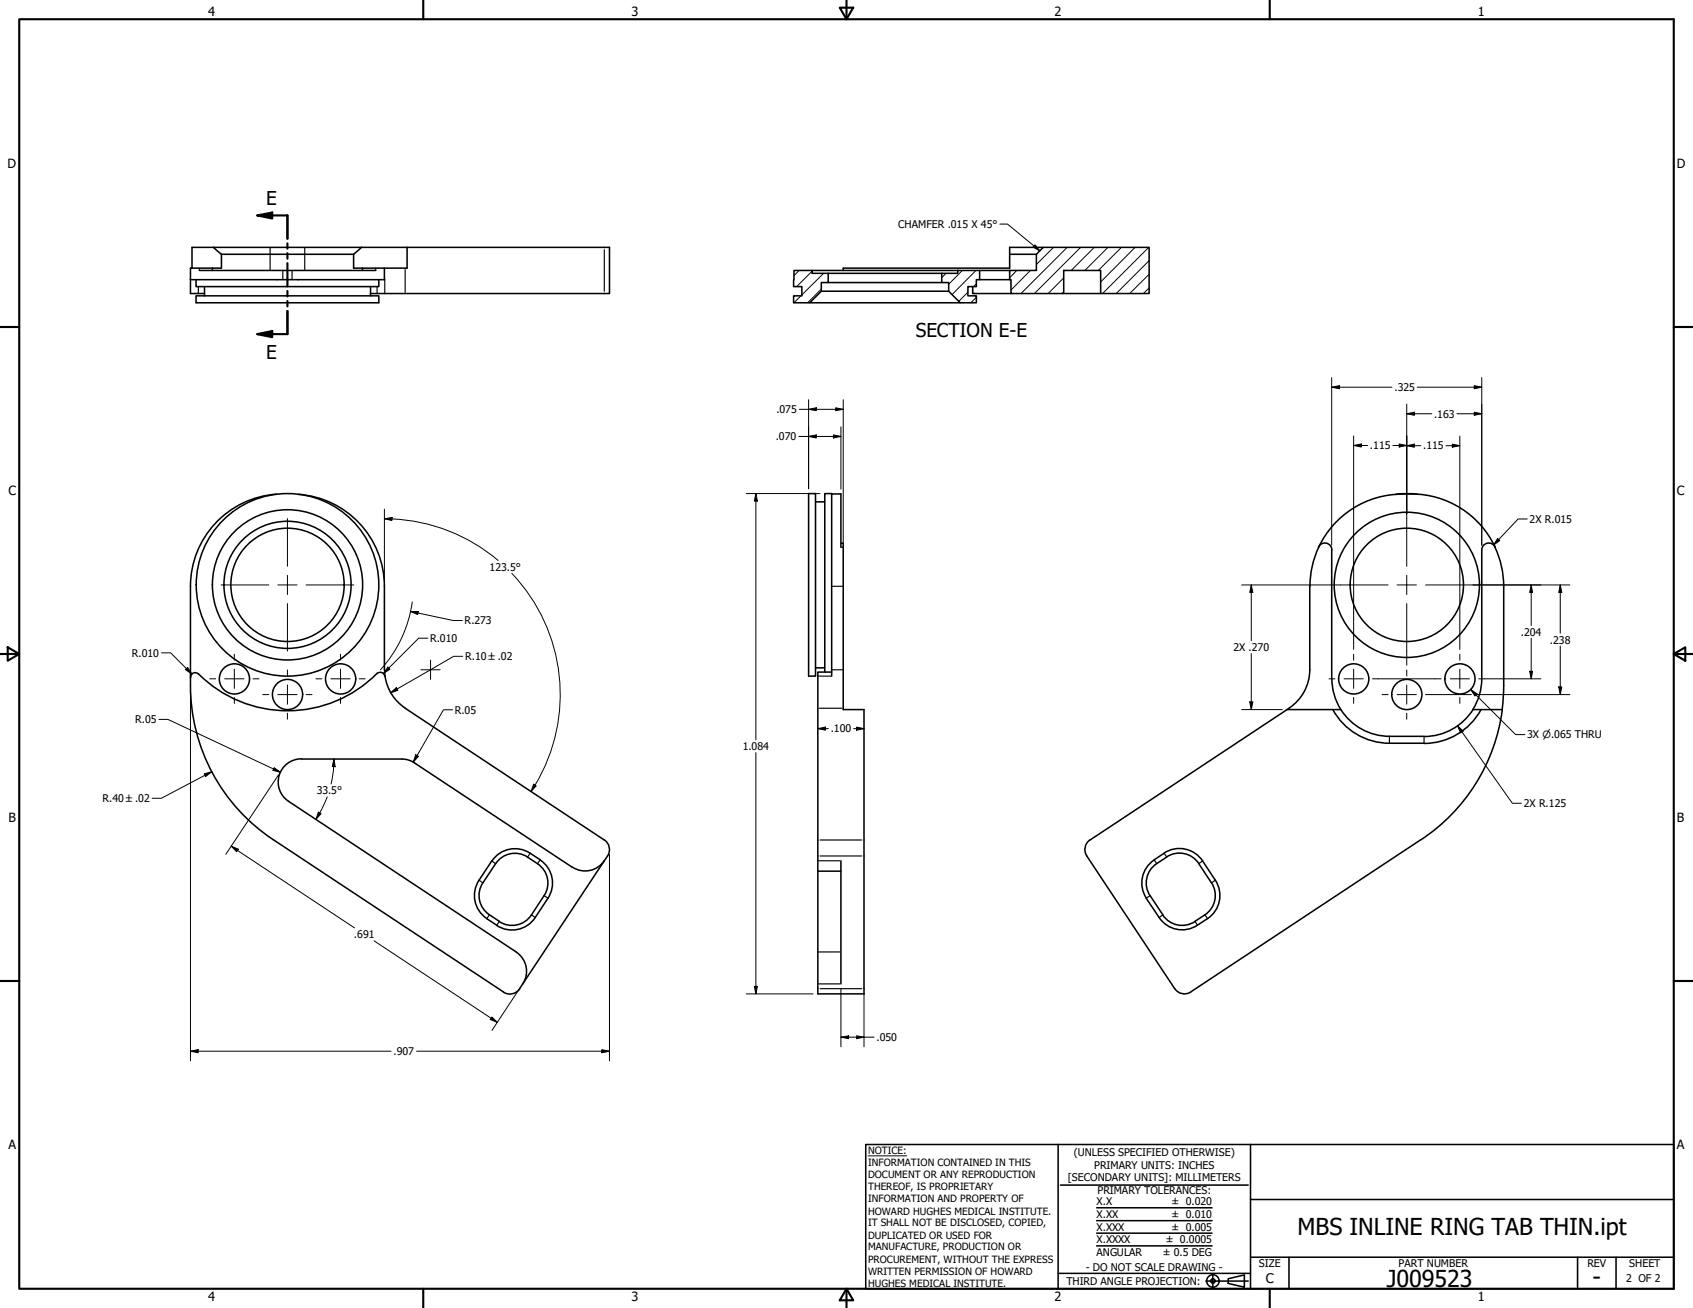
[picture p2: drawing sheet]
<svg xmlns="http://www.w3.org/2000/svg" width="559mm" height="432mm" viewBox="0 0 559 432" stroke-linecap="round" stroke-linejoin="round" font-family="sans-serif">
<!-- layer: Hatch (ANSI) -->
<g fill="none" stroke="#000" stroke-width=".33">
<path d="M263.8 89.3l-1.7 1.7M264.4 97.7l-2.3 2.2M268.1 89.5l-5.1 5.1M271.1 95.4l-4.5 4.5M271.8 90.2l-7.1 7.1M273.4 93.2l-.1 .1M312.2 90.2l-1.4 1.5M317.6 89.3l-4.5 4.6M319.5 96.5l-3.1 3M322.1 89.3l-7.9 8M322.3 98.2l-1.9 1.7M322.3 93.7l-1 .9"/>
<path d="M335.6 89.3l-2.4 2.4M340.1 89.3l-6.4 6.5M347.7 81.7l-5.6 5.6M351.1 96.3l-.6 .6M351.1 91.8l-5.2 5.1M352.2 81.7l-15.2 15.2M356.7 81.7l-15.3 15.2M361.2 81.7l-7.6 7.6M365.7 81.7l-7.6 7.6M370.1 81.7l-7.6 7.6M374.6 81.7l-11.3 11.4M379.2 81.7l-15.3 15.2"/>
<path d="M379.3 95.1l-1.9 1.8M379.3 90.6l-6.4 6.3M379.3 86l-10.9 10.9"/>
</g>
<!-- layer: Visible (ANSI) -->
<g fill="none" stroke="#000" stroke-width=".51">
<path d="M62.9 92.3h64.1M64.7 97.7h60.3v2.2h-60.3zM64.7 92.3v2.3h60.3v-2.3M65.8 89.3h58.2M67.5 94.6v3.1M70.1 88.5v.8M70.4 81.7l2.7 2.2M70.4 81.7h48.9M70.4 81.7h-7v6.8M73.1 83.9v4.6h-10.2v8.4h4.6M73.1 83.9h43.6M119.3 81.7l-2.6 2.2"/>
<path d="M119.3 81.7h15.1v6.8h-17.7v-4.6M119.6 88.5v.8M122.3 94.6v3.1M126.9 88.5v3.8M134.4 81.7h66.8v15.2h-78.9M262.1 89.3h6v.9h5.3v3.1h-2.3v2.8l-3.8 3.8h-5.4v-2.2h2.8v-3.1h-2.8zM267.3 99.9h49.6M268.1 89.3h48M271.1 96.1h42M273.4 93.3h37.4M273.4 90.2h37.4M310.8 90.2h5.3v-.9h7.2v3h-1v2.3h-2.8v3.1h2.8v2.2h-5.4l-3.8-3.8v-2.8h-2.3z"/>
<path d="M321.1 94.6v2.3h12.6M323.3 92.3h9.9M323.3 89.3h9.9M333.2 89.3h8.9v-5.4l2.3-2.2h34.9v15.2h-16v-7.6h-12.2v7.6h-17.4v-4.6h-.5zM333.2 83.9h8.9M344.4 81.7h-11.2v6.8h-54.9v.8M351.1 96.9h12.2M91.3 163.1a30.5 30.5 0 0 0-28.4 30.5v32.7a61 61 0 0 0 27.3 50.9l76 50.3a3.8 3.8 0 0 0 5.3-1.1M98.5 163.2a30.4 30.4 0 0 1 28.4 30.4v27.5M266.9 162.9h2.3v60.3h-2.3zM269.2 165.7h3M274.5 163.1h3.1v17.6"/>
<path d="M277.6 179.3h.7v55h6.9v93.8h-15.3v-40.5h7.7M460.8 163.2l3.1-.3 4 .3M462.8 163.1h3M462.8 163.1a30.4 30.4 0 0 0-30.4 30.5M465.9 163.1a30.6 30.6 0 0 1 27.6 17.5 2.32 2.32 0 0 0-2.6-1.3 2.32 2.32 0 0 0-1.8 2.3v42.4a19 19 0 0 1-3 10.2M432.3 193.5v27.6M435.2 180.6a2.32 2.32 0 0 1 2.6-1.3 2.32 2.32 0 0 1 1.8 2.3M439.5 181.6v42.4M493.4 180.7a30.4 30.4 0 0 1 2.9 12.8v33.7l-.5 7M65.5 222.5a1.49 1.49 0 0 0-1.7-.3 1.49 1.49 0 0 0-.9 1.4M124.4 222.3a41.6 41.6 0 0 1-58.9 .2M124.4 222.4a1.49 1.49 0 0 1 1.6-.4 1.49 1.49 0 0 1 1 1.2"/>
<path d="M126.9 221.1a15.2 15.2 0 0 0 6.8 12.7l65.8 43.5M269.2 220.5h3M272.2 221.9v-59h2.3v60.3M274.5 221.9h-4.6v65.7M424.8 234.3h17.7M425.5 233.8l-65.7 43.5M432.3 221.1a15.2 15.2 0 0 1-6.8 12.7M439.6 224.1a19 19 0 0 0 3 10.1M439.9 234.2a21.3 21.3 0 0 0 18.7 11.2h11.4M442.6 234.2a19 19 0 0 0 16 8.9h11.4M488.8 234.3a21.4 21.4 0 0 1-18.7 11.1M495.8 234.3h-9.6a19 19 0 0 1-16.1 8.8"/>
<path d="M495.9 234.3a60.7 60.7 0 0 1-26.9 42.9l-76 50.3a3.8 3.8 0 0 1-5.2-1.1M99.4 250.6h33.2l3.1 .6 53.2 35.1M99.5 250.5a7.7 7.7 0 0 0-7.4 5.5 7.7 7.7 0 0 0 3.1 8.5l75.2 49.8M199.4 277.2a3.8 3.8 0 0 1 1.1 5.4l-29 43.8M359.8 277.2a3.8 3.8 0 0 0-1.1 5.4l29 43.8M159.4 291.4a7.6 7.6 0 0 0 2.1 10.6M162.3 284.2l-4.2 6.4M163.6 285.1l-4.2 6.4M163.6 285.1a7.6 7.6 0 0 1 10.5-2.2l3.3 2.2M177.4 285.2a7.5 7.5 0 0 1 2.2 10.5l-4.2 6.4a7.7 7.7 0 0 1-10.6 2.1M178.3 283.9a9.1 9.1 0 0 1 2.5 12.6l-4.1 6.4a9.2 9.2 0 0 1-12.8 2.6 14.8 14.8 0 0 1-6.4-5.9 9.1 9.1 0 0 1 .6-9M178.3 283.8a14.1 14.1 0 0 0-7.8-3.6 9.1 9.1 0 0 0-8.1 4"/>
<path d="M199.5 284.1a7.6 7.6 0 0 1-10.6 2.2M277.6 284.2v40.6M378.3 296.5l4.3 6.4M379.6 295.7l4.3 6.4M381 283.9a9.1 9.1 0 0 0-2.6 12.6M384.2 281.6a9.2 9.2 0 0 1 12.7 2.6l4.2 6.4a9.2 9.2 0 0 1-2.6 12.7l-3.3 2.1M384.2 281.7l-3.3 2.1M385.1 283a12 12 0 0 0-6.1 5.4 7.6 7.6 0 0 0 .6 7.3M385.1 282.9a7.7 7.7 0 0 1 10.6 2.2M395.7 285.1l4.2 6.4M399.9 291.4a7.7 7.7 0 0 1-2.2 10.6l-3.3 2.2M161.5 302l3.3 2.2"/>
<path d="M170.4 314.3a7.6 7.6 0 0 1 2.1 10.5M382.6 302.9a9.1 9.1 0 0 0 12.6 2.5M383.8 302.1a7.7 7.7 0 0 0 10.6 2.1"/>
<circle cx="94.9" cy="193.1" r="18.7"/>
<circle cx="94.9" cy="193.1" r="21"/>
<circle cx="94.9" cy="193.1" r="24.8"/>
<circle cx="94.9" cy="193.1" r="30.1"/>
<circle cx="464.3" cy="193.1" r="24"/>
<circle cx="464.3" cy="193.1" r="18.7"/>
<circle cx="77.4" cy="224.1" r="5"/>
<circle cx="94.9" cy="229.3" r="5"/>
<circle cx="112.4" cy="224.1" r="5"/>
<circle cx="446.8" cy="224.1" r="5"/>
<circle cx="464.3" cy="229.3" r="5"/>
<circle cx="481.9" cy="224.1" r="5"/>
</g>
<!-- layer: Visible Narrow (ANSI) -->
<g fill="none" stroke="#000" stroke-width=".38">
<path d="M65.5 94.7v2.1M65.8 88.6v.7M89.2 81.8v2.1M89.2 84.3v4.7M93.3 89.5v2.7M96.4 89.5v2.7M100.6 81.8v2.1M100.6 84.3v4.7M124 88.6v.7M124.5 94.7v2.1M127 92.6v4.1M133.7 89v7.5"/>
<path d="M199.5 82.4v13.7M274.7 193.5h3.4M277.6 180.7h.7M270.2 223.2h4.1M270.4 233.8h7.5M274.7 221.1h3.4M458.6 243.2v2.1M470 243.2v2.1M270.7 277.3h13.7M158.2 290.6l1.1 .8M162.4 284.3l1.1 .8M174.9 281.7l-.7 1.2"/>
<path d="M178.2 283.9l-.7 1.2M179.6 295.7l1.2 .8M270.3 284.2h6.9M270.7 282.6h13.7M379.5 295.7l-1.1 .8M381 283.9l.8 1.2M384.3 281.7l.8 1.2M396.9 284.3l-1.2 .8M401.1 290.6l-1.2 .8M161.5 302.1l-.8 1.1M164.8 304.2l-.8 1.2M175.5 302.1l1.1 .7"/>
<path d="M270.3 314.3h6.9M383.8 302.1l-1.1 .7M394.5 304.2l.7 1.2M397.8 302.1l.7 1.1M270.3 324.8h6.9M270.7 326.4h13.7"/>
</g>
<!-- layer: Section Line (ANSI) -->
<path d="M84.9 71.1l5-.9v1.9zM84.9 71.1h10v7.7M94.9 80.3v1.8M94.9 83.6v1.8M94.9 86.9v7.7M94.9 96.1v1.8M94.9 99.4v1.8M84.9 110.3l5-1v2zM94.9 102.7v7.6h-10" fill="none" stroke="#000" stroke-width=".7"/>
<g fill="#000">
<path d="M84.9 71.1l5-.9v1.9z" fill-rule="evenodd"/>
<path d="M84.9 110.3l5-1v2z" fill-rule="evenodd"/>
</g>
<!-- layer: Border (ANSI) -->
<g fill="none" stroke="#000" stroke-width=".7">
<path d="M6.3 6.3h546.1v419.1h-546.1zM139.7 0v6.3M277.2 2.5h4.4l-2.2 3.8zM279.4 0v6.3M419.1 0v6.3M0 107.9h6.3M552.4 107.9h6.4M0 215.9h6.3M2.5 213.7l3.8 2.2-3.8 2.2zM552.4 215.9l3.9-2.2v4.4zM552.4 215.9h6.4M0 323.8h6.3"/>
<path d="M552.4 323.8h6.4M139.7 425.4v6.4M279.4 425.4l2.2 3.9h-4.4zM279.4 425.4v6.4M419.1 425.4v6.4"/>
</g>
<!-- layer: Title (ANSI) -->
<g fill="none" stroke="#000" stroke-width=".51">
<path d="M285.8 377.8h266.6v47.6h-266.6zM349.2 377.8v47.6M412.7 377.8v47.6M350 391.2h62M361.9 398.7h38.1M412.7 396h139.7M361.9 411.3h38.1M361.9 407.1h38.1M361.9 403h38.1M412.7 415h139.7M425.4 415v10.4M520.7 415v10.4"/>
<path d="M533.4 415v10.4M349.2 420.4h63.5M398 422.9h14M400.3 420.6v4.6M405.4 422.1l5.3-1.2v4l-5.3-1.2z"/>
<circle cx="400.3" cy="422.9" r="2.06"/>
<circle cx="400.3" cy="422.9" r=".73"/>
</g>
<path d="M286.5 381.6h12.8" fill="none" stroke="#000" stroke-width=".33"/>
<!-- layer: Center Mark (ANSI) -->
<g fill="none" stroke="#000" stroke-width=".33">
<path d="M94.9 171.2v15.7M464.3 171.2v15.7M73 193.1h15.7M91.7 193.1h6.3M94.9 189.9v6.4M94.9 199.3v15.6M101 193.1h15.8M442.5 193.1h15.7M461.1 193.1h6.4M464.3 189.9v6.4M464.3 199.3v15.6M470.5 193.1h15.7"/>
<path d="M77.3 216v1.9M112.4 216v1.9M142.1 217.9v6.4M446.8 216v1.9M481.8 216v1.9M69.2 224.1h2M74.2 224.1h6.3M77.3 220.9v6.4M77.3 230.3v1.9M83.5 224.1h2M86.7 229.3h2M91.7 229.3h6.3"/>
<path d="M94.9 221.2v1.9M94.9 226.1v6.4M94.9 235.5v1.9M101 229.3h2M104.3 224.1h1.9M109.2 224.1h6.4M112.4 220.9v6.4M112.4 230.3v1.9M118.6 224.1h1.9M138.9 221.1h6.4M438.7 224.1h1.9M443.6 224.1h6.4"/>
<path d="M446.8 220.9v6.4M446.8 230.3v1.9M453 224.1h1.9M456.2 229.3h2M461.1 229.3h6.4M464.3 221.2v1.9M464.3 226.1v6.4M464.3 235.5v1.9M470.5 229.3h1.9M473.7 224.1h2M478.7 224.1h6.3M481.8 220.9v6.4"/>
<path d="M481.8 230.3v1.9M488.1 224.1h1.9"/>
</g>
<!-- layer: Dimension (ANSI) -->
<g fill="none" stroke="#000" stroke-width=".33">
<path d="M263.8 135.1h14.5M266.9 135.1l2.5-.5v1zM266.9 132v29.4M275.8 134.6l2.5 .5-2.5 .5zM278.3 132v47.1M439.5 127.8l2.6-.5v1zM439.5 127.8h19.9M439.5 124.7v55.3M464.3 136.6l2.6-.5v1zM464.3 133.4v37.8M464.3 136.6h8.3M467.8 127.8h21.3"/>
<path d="M480.9 136.6h8.2M486.6 127.3l2.5 .5-2.5 .5zM486.6 136.1l2.5 .5-2.5 .5zM489.1 124.7v55.3M263.7 144.1h13.9M266.9 144.1l2.5-.5v1zM275.1 143.6l2.5 .5-2.5 .5zM277.6 140.9v20.6M446.8 147.1l2.5-.5v1zM446.8 147.1h4.6M446.8 143.9v49.1M459.7 147.1h4.6"/>
<path d="M461.8 146.6l2.5 .5-2.5 .5zM464.3 147.1l2.6-.5v1zM464.3 147.1h4.6M477.3 147.1h4.5M479.4 146.6l2.4 .5-2.4 .5zM481.8 144v49M126.9 171.3l2.5-.5-.1 1zM126.9 171.3a58 58 0 0 1 37.5 13.7M126.9 168.1v23.9M246.3 162.9h24.3M249.5 162.9l.5 2.5h-1zM249.5 162.9v81.3"/>
<path d="M494.3 177.8l.7 .6-2 1.6zM504.1 171.3h-3l-8.1 8.7M136.1 198.7a41.6 41.6 0 0 1-10.6 22.5M168.9 189.3a58 58 0 0 1 6.4 72M409.8 193.1h32.7M413 193.1l.5 2.5h-1zM413 193.1v18.4M446.8 193.2v21.2M481.8 193.2v21.2M486.2 193.1h32M505.4 193.1l.4 2.5h-.9zM505.4 193.1v13.4"/>
<path d="M515 193.1l.5 2.5h-1zM515 193.1v15.9M53.3 215.5h3l7 7M135.5 201.9h2.5l-.1 1zM135.5 201.9l14.1 3h3M141.2 210.7h-3l-11.6 11.6M152.7 216.7h-3l-20.8 12M413 215.8v18.5M464.3 214.9v4.7M505.4 210.7v13.4M515 213.3v16M52.5 237.5h2.9l37.2 17.5"/>
<path d="M61.9 220.3l1.4 2.2-2.1-1.5zM62.9 227.9v122.3M128 220.2l.7 .7-2.1 1.4zM128.9 228.7l1.9-1.7 .5 .9zM149.4 234.3h-3l-10 17.3M409.8 234.3h13.4M412.5 231.7h1l-.5 2.6zM454.9 224.1h9.3M464.4 224.1h9.3M472.4 229.3h9.4M481.1 239.6l1.8 1.8-.8 .5zM481.1 239.6l18.1 25.6h3"/>
<path d="M482 229.3h3.6M485.4 227.6l2.1 1.4-.7 .7zM485.4 227.6l14.9 14.9h3M487.1 229.3h31.1M490 224.1h18.6M504.9 221.6h.9l-.4 2.5zM514.5 226.8h1l-.5 2.5zM67.4 255.5l2.5-.7-2 1.5zM69.9 254.8l-16.6 8.7h-3.1M90.5 253.4l2.1 1.6-2.5-.7zM91.9 255.8l-17.4 26.2M110.2 250.6l.4 2.5-.9-.1z"/>
<path d="M110.2 250.6l-.2 3.9-.7 4.3M137.2 249.2l.9 .5-1.7 1.9zM176.1 258.9l.9 .6-1.7 1.8zM249.5 248.5v79.6M269.9 240.5l2.6-.5v1zM269.9 240.5h3.5M281.7 240.5h3.5M282.7 240l2.5 .5-2.5 .5zM76.3 279.3l2.4 1.1-.6 .8zM76.3 279.3l40.7 27M105.1 268.1l.9 .5-1.7 1.9zM108 263.1l-1.4 3.3-2.3 4.1"/>
<path d="M201.2 282.1v68.1M123.4 310.6l40.7 26.9M162.4 335.7l1.7 1.8-2.3-1zM171.6 326.1l-9.2 14.1M246.3 328.1h22.1M249 325.6h1l-.5 2.5zM277.6 326.4v19.2M285.2 328v17.6M62.9 347l2.5-.5v1zM62.9 347h66.2M137.5 347h63.7M198.6 346.5l2.6 .5-2.6 .5z"/>
<path d="M277.6 342.4l2.5-.5v1zM277.6 342.4h10.9M282.7 341.9l2.5 .5-2.5 .5z"/>
</g>
<g fill="#000">
<path d="M266.9 135.1l2.5-.5v1z" fill-rule="evenodd"/>
<path d="M275.8 134.6l2.5 .5-2.5 .5z" fill-rule="evenodd"/>
<path d="M439.5 127.8l2.6-.5v1z" fill-rule="evenodd"/>
<path d="M464.3 136.6l2.6-.5v1z" fill-rule="evenodd"/>
<path d="M486.6 127.3l2.5 .5-2.5 .5z" fill-rule="evenodd"/>
<path d="M486.6 136.1l2.5 .5-2.5 .5z" fill-rule="evenodd"/>
<path d="M266.9 144.1l2.5-.5v1z" fill-rule="evenodd"/>
<path d="M275.1 143.6l2.5 .5-2.5 .5z" fill-rule="evenodd"/>
<path d="M446.8 147.1l2.5-.5v1z" fill-rule="evenodd"/>
<path d="M461.8 146.6l2.5 .5-2.5 .5z" fill-rule="evenodd"/>
<path d="M464.3 147.1l2.6-.5v1z" fill-rule="evenodd"/>
<path d="M479.4 146.6l2.4 .5-2.4 .5z" fill-rule="evenodd"/>
<path d="M126.9 171.3l2.5-.5-.1 1z" fill-rule="evenodd"/>
<path d="M249.5 162.9l.5 2.5h-1z" fill-rule="evenodd"/>
<path d="M494.3 177.8l.7 .6-2 1.6z" fill-rule="evenodd"/>
<path d="M413 193.1l.5 2.5h-1z" fill-rule="evenodd"/>
<path d="M505.4 193.1l.4 2.5h-.9z" fill-rule="evenodd"/>
<path d="M515 193.1l.5 2.5h-1z" fill-rule="evenodd"/>
<path d="M135.5 201.9h2.5l-.1 1z" fill-rule="evenodd"/>
<path d="M61.9 220.3l1.4 2.2-2.1-1.5z" fill-rule="evenodd"/>
<path d="M128 220.2l.7 .7-2.1 1.4z" fill-rule="evenodd"/>
<path d="M128.9 228.7l1.9-1.7 .5 .9z" fill-rule="evenodd"/>
<path d="M412.5 231.7h1l-.5 2.6z" fill-rule="evenodd"/>
<path d="M485.4 227.6l2.1 1.4-.7 .7z" fill-rule="evenodd"/>
<path d="M504.9 221.6h.9l-.4 2.5z" fill-rule="evenodd"/>
<path d="M514.5 226.8h1l-.5 2.5z" fill-rule="evenodd"/>
<path d="M67.4 255.5l2.5-.7-2 1.5z" fill-rule="evenodd"/>
<path d="M90.5 253.4l2.1 1.6-2.5-.7z" fill-rule="evenodd"/>
<path d="M110.2 250.6l.4 2.5-.9-.1z" fill-rule="evenodd"/>
<path d="M137.2 249.2l.9 .5-1.7 1.9z" fill-rule="evenodd"/>
<path d="M176.1 258.9l.9 .6-1.7 1.8z" fill-rule="evenodd"/>
<path d="M269.9 240.5l2.6-.5v1z" fill-rule="evenodd"/>
<path d="M282.7 240l2.5 .5-2.5 .5z" fill-rule="evenodd"/>
<path d="M481.1 239.6l1.8 1.8-.8 .5z" fill-rule="evenodd"/>
<path d="M105.1 268.1l.9 .5-1.7 1.9z" fill-rule="evenodd"/>
<path d="M76.3 279.3l2.4 1.1-.6 .8z" fill-rule="evenodd"/>
<path d="M162.4 335.7l1.7 1.8-2.3-1z" fill-rule="evenodd"/>
<path d="M249 325.6h1l-.5 2.5z" fill-rule="evenodd"/>
<path d="M62.9 347l2.5-.5v1z" fill-rule="evenodd"/>
<path d="M198.6 346.5l2.6 .5-2.6 .5z" fill-rule="evenodd"/>
<path d="M277.6 342.4l2.5-.5v1z" fill-rule="evenodd"/>
<path d="M282.7 341.9l2.5 .5-2.5 .5z" fill-rule="evenodd"/>
</g>
<!-- layer: Symbol (ANSI) -->
<path d="M330 74h2.5l10.7 8.8M341.6 80.8l1.6 2-2.2-1.2z" fill="none" stroke="#000" stroke-width=".33"/>
<path d="M341.6 80.8l1.6 2-2.2-1.2z" fill-rule="evenodd" fill="#000"/>
<g font-size="7.7">
<text x="428.3" y="407.6">MBS INLINE RING TAB THIN.ipt</text>
<text x="457.7" y="424.8">J009523</text>
<text x="525.7" y="424.4">-</text>
</g>
<g font-size="6.3">
<text x="87.8" y="67.6">E</text>
<text x="302.3" y="111.1">SECTION E-E</text>
<text x="87.8" y="118.4">E</text>
</g>
<text font-size="4.4" x="417.8" y="423.5">C</text>
<g font-size="4.2">
<text x="68.7" y="5.3">4</text>
<text x="208.4" y="5.3">3</text>
<text x="348.1" y="5.3">2</text>
<text x="487.8" y="5.3">1</text>
<text x="2.5" y="55.5">D</text>
<text x="553.5" y="55.5">D</text>
<text x="2.8" y="163.4">C</text>
<text x="553.5" y="163.4">C</text>
<text x="2.9" y="271.4">B</text>
<text x="553.5" y="271.4">B</text>
<text x="2.8" y="379.3">A</text>
<text x="553.5" y="379.3">A</text>
<text x="68.7" y="429.5">4</text>
<text x="208.4" y="429.6">3</text>
<text x="348.1" y="429.6">2</text>
<text x="487.8" y="429.5">1</text>
</g>
<g font-size="3.5">
<text x="296.5" y="75.2">CHAMFER .015 X 45°</text>
<text x="460.2" y="129.1">.325</text>
<text x="256.3" y="136.4">.075</text>
<text x="473.3" y="137.9">.163</text>
<text x="256" y="145.4">.070</text>
<text x="452.2" y="148.3">.115</text>
<text x="469.7" y="148.3">.115</text>
<text x="504.9" y="172.6">2X R.015</text>
<text x="161.6" y="188.4">123.5°</text>
<text x="153.4" y="206.1">R.273</text>
<text x="502" y="209.9">.204</text>
<text x="142" y="212">R.010</text>
<text x="407.1" y="214.9">2X .270</text>
<text x="511.6" y="212.5">.238</text>
<text x="43.6" y="216.7">R.010</text>
<text x="153.5" y="217.9">R.10 ±.02</text>
<text x="44.6" y="238.8">R.05</text>
<text x="150.2" y="235.6">R.05</text>
<text x="274.2" y="241.8">.100</text>
<text x="504.1" y="243.7">3X ⌀.065 THRU</text>
<text x="245.2" y="247.6">1.084</text>
<text x="104.5" y="262.3">33.5°</text>
<text x="33.8" y="264.8">R.40 ±.02</text>
<text x="503" y="266.4">2X R.125</text>
<text x="116.8" y="309.7">.691</text>
<text x="289.3" y="343.7">.050</text>
<text x="129.9" y="348.3">.907</text>
<text x="354.5" y="381.6">(UNLESS SPECIFIED OTHERWISE)</text>
<text x="352.5" y="390">[SECONDARY UNITS]: MILLIMETERS</text>
<text x="361.1" y="385.8">PRIMARY UNITS: INCHES</text>
<text x="362.3" y="394.1">PRIMARY TOLERANCES:</text>
<text x="361.9" y="397.9">X.X</text>
<text x="386.7" y="398">± 0.020</text>
<text x="361.9" y="402.1">X.XX</text>
<text x="361.9" y="406.3">X.XXX</text>
<text x="386.7" y="402.1">± 0.010</text>
<text x="386.7" y="406.3">± 0.005</text>
<text x="361.9" y="410.5">X.XXXX</text>
<text x="384.7" y="410.5">± 0.0005</text>
<text x="358.4" y="419.7">- DO NOT SCALE DRAWING -</text>
<text x="361.9" y="414.6">ANGULAR</text>
<text x="383.8" y="414.7">± 0.5 DEG</text>
<text x="415.5" y="418.4">SIZE</text>
<text x="461.6" y="418.3">PART NUMBER</text>
<text x="523.9" y="418.3">REV</text>
<text x="537.8" y="418.4">SHEET</text>
<text x="352" y="424.2">THIRD ANGLE PROJECTION:</text>
<text x="536.7" y="423.2">2 OF 2</text>
</g>
<g font-size="3.3">
<text x="286.5" y="381.1">NOTICE:</text>
<text x="286.5" y="385">INFORMATION CONTAINED IN THIS</text>
<text x="286.5" y="389">DOCUMENT OR ANY REPRODUCTION</text>
<text x="286.5" y="392.9">THEREOF, IS PROPRIETARY</text>
<text x="286.5" y="396.9">INFORMATION AND PROPERTY OF</text>
<text x="286.5" y="400.9">HOWARD HUGHES MEDICAL INSTITUTE.</text>
<text x="286.5" y="404.9">IT SHALL NOT BE DISCLOSED, COPIED,</text>
<text x="286.5" y="408.9">DUPLICATED OR USED FOR</text>
<text x="286.5" y="412.8">MANUFACTURE, PRODUCTION OR</text>
<text x="286.5" y="416.8">PROCUREMENT, WITHOUT THE EXPRESS</text>
<text x="286.5" y="420.8">WRITTEN PERMISSION OF HOWARD</text>
<text x="286.5" y="424.8">HUGHES MEDICAL INSTITUTE.</text>
</g>
</svg>
